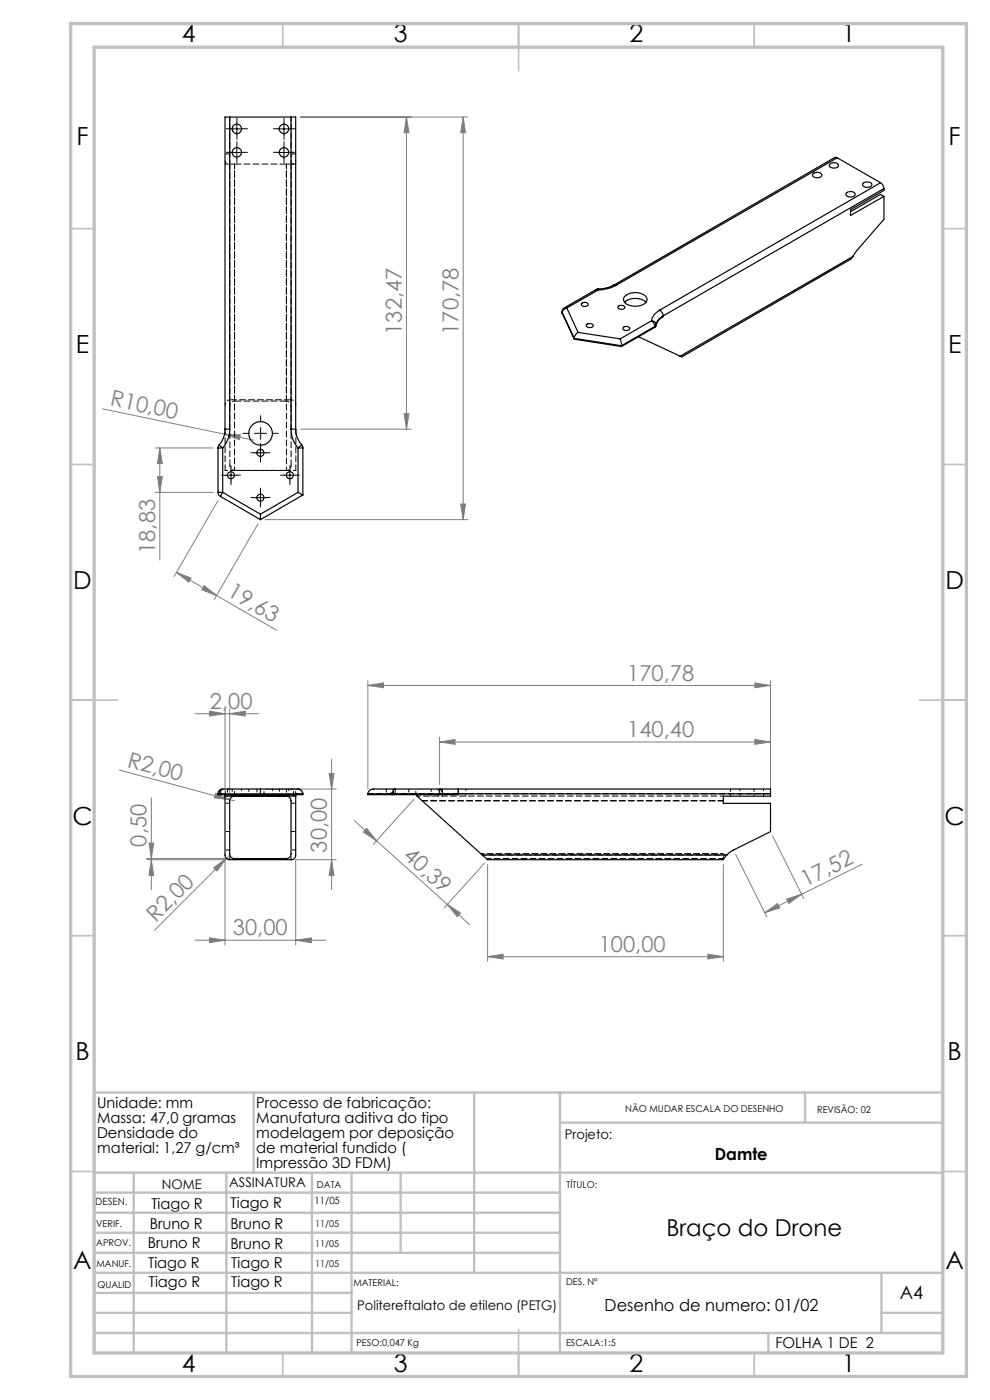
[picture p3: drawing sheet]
<svg xmlns="http://www.w3.org/2000/svg" width="210mm" height="297mm" viewBox="0 0 210 297" stroke-linecap="round" stroke-linejoin="round" font-family="sans-serif">
<g fill="none" stroke="#808080" stroke-width=".21">
<path d="M63.7 24.8h35.5M86.2 24.8l.5 3.3h-1zM86.2 24.8v66.2M98.2 24.8l.5 3.3h-1zM98.2 24.8v85.4M21.8 86.7l25.8 5.4M32.9 95h12.3M33.9 95l.5 3.4h-1zM33.9 95v23.8M47.6 92.1l3.4 .1-.2 1.1zM47.6 92.1l6.2 1.3M63.7 91h23.5"/>
<path d="M85.7 87.8h1l-.5 3.2zM32.9 104.5h12.3M33.4 101.1h1l-.5 3.4zM46.2 106.2l-9.3 16.1M54.8 111.1l-9.4 16.1M56.2 110.2h43M97.7 106.9h1l-.5 3.3zM37.4 121.4l3.1 1.2-.5 .9zM37.4 121.4l21.3 12.3M43.3 124.2l2.6 2.1-3.1-1.2zM41.4 151.4h13.5M44.5 150.9l3.2 .5-3.2 .5z"/>
<path d="M47.7 150.4v17.5M48.7 151.4l3.3-.5v1zM48.7 150.4v18.5M78 145.4l3.4-.5v1zM78 144.4v23M78 145.4h85.4M93.2 157.4l3.3-.5v1zM93.2 156.4v10M93.2 157.4h70.2M160.1 156.9l3.3 .5-3.3 .5zM160.1 144.9l3.3 .5-3.3 .5zM163.4 144.4v23"/>
<path d="M25.3 163.4l23.5 6.2M31.6 178.9h1l-.5 3.2zM32.1 169.3v19.4M45.7 168.3l3.1 1.3-3.4-.3zM48.8 169.6l.9 .3M56.2 167.4h15.1M69.8 164.1h1l-.5 3.3zM70.3 161v27.7M75.2 174.1l4.7 4.3M77.8 175.8l2.1 2.6-2.8-1.9zM79.9 178.4l15 13.5M87.8 169.6l-8.6 9.5"/>
<path d="M163.9 177.3l6.6 13.3M31.1 182.4h16.6v18.1M31.1 182.1h17.6M32.1 182.4l.5 3.3h-1zM41.4 199.5h27.7M44.5 199l3.2 .5-3.2 .5zM45.3 184.1l2.7-2-2 2.7zM48.7 181.4l-15.9 15.9M62.7 199.5l3.3-.5v1zM70.3 182.4l.5 3.3h-1zM71.3 182.4h-8.6v18.1M94.9 191.9l2.8 1.8-.7 .7z"/>
<path d="M94.9 191.9l4.7 4.2M102.8 183.1l-8.6 9.5M103.4 183.4v20.5M153.4 183.4v20.5M156 181.2l6.7 13.3M162.2 193.6l2.7-1.9 .5 .9zM166.9 190.7l3.1-1-2.7 2zM170 189.7l-7.8 3.9M182.9 183.3l-12.9 6.4M103.4 202.9l3.3-.5v1zM103.4 202.9h50M150.1 202.4l3.3 .5-3.3 .5z"/>
</g>
<g fill="none" stroke="#000" stroke-width=".21" stroke-dasharray="15.2 1.3 1.3 1.3">
<path d="M49 27.3h-1M49 32.3h-1M50.3 26.1v-1M50.3 28.6v1M50.3 31.1v-1M50.3 33.6v1M51.5 27.3h1M51.5 32.3h1M59 32.3h-1M59 27.3h-1M60.3 31.1v-1M60.3 33.6v1"/>
<path d="M60.3 26.1v-1M60.3 28.6v1M61.5 32.3h1M61.5 27.3h1M49 99.6v-.8M52.8 91.9h-1.3M54 96.1h-.7M55.3 94.8v-.7M55.3 97.3v.8M55.3 89.4v-1.2M55.3 94.4v1.3M56.5 96.1h.8"/>
<path d="M57.8 91.9h1.2M61.5 99.6v-.8M47.8 100.8h-.8M49 102.1v.7M50.3 100.8h.7M54 105.6h-.7M55.3 104.3v-.7M55.3 106.8v.8M56.5 105.6h.8M60.3 100.8h-.8M61.5 102.1v.7M62.8 100.8h.7"/>
</g>
<g fill="none" stroke="#000" stroke-width=".21">
<path d="M49 27.3h2.5M49 32.3h2.5M50.2 26.1v2.5M50.2 31.1v2.5M59 27.3h2.5M59 32.3h2.5M60.2 26.1v2.5M60.2 31.1v2.5M49 99.6v2.5M54 96.1h2.5M54 91.9h2.5M55.2 94.8v2.5"/>
<path d="M55.3 90.7v2.5M61.5 99.6v2.5M47.7 100.8h2.5M54 105.6h2.5M55.2 104.3v2.5M60.2 100.8h2.5"/>
</g>
<g fill="none" stroke="#c0c0c0" stroke-width=".35">
<path d="M60 5v5M110 5v10M160 5v5M15 48.5h5M200 48.5h5M15 98.5h5M200 98.5h5M15 148.5h10M195 148.5h10M15 198.5h5M200 198.5h5M15 248.5h5"/>
<path d="M200 248.5h5M60 287v5M110 282v10M160 287v5"/>
</g>
<g fill="none" stroke="#c0c0c0" stroke-width=".5">
<path d="M53.8 231.8v17M100.6 231.8v38.2M118.8 231.8v55.2M118.8 238.2h81.2M170.8 231.8v6.4M200 231.8h-180v55.2M20 248.8h180M20 257.3h98.8M20 253h98.8M28.4 248.8v38.2M48 248.8v38.2M66.2 248.8v38.2"/>
<path d="M74.6 248.8v38.2M85 248.8v17M20 265.8h98.8M20 261.5h98.8M20 278.5h54.6M20 274.3h54.6M20 270h180M187 278.5h13M187 270v12.8M20 282.8h180M163 282.8v4.2"/>
</g>
<path d="M15 5h190v287h-190zM20 10h180v277h-180z" fill="none" stroke="#c0c0c0" stroke-width=".7"/>
<g fill="#808080">
<path d="M45.7 168.3l3.1 1.3-3.4-.3z"/>
<path d="M47.6 92.1l3.4 .1-.2 1.1z"/>
<path d="M45.3 184.1l2.7-2-2 2.7z"/>
<path d="M43.3 124.2l2.6 2.1-3.1-1.2zM37.4 121.4l3.1 1.2-.5 .9z"/>
<path d="M150.1 202.4l3.3 .5-3.3 .5zM103.4 202.9l3.3-.5v1zM160.1 144.9l3.3 .5-3.3 .5zM78 145.4l3.4-.5v1z"/>
<path d="M93.2 157.4l3.3-.5v1zM160.1 156.9l3.3 .5-3.3 .5z"/>
<path d="M44.5 199l3.2 .5-3.2 .5zM62.7 199.5l3.3-.5v1z"/>
<path d="M48.7 151.4l3.3-.5v1zM44.5 150.9l3.2 .5-3.2 .5z"/>
<path d="M166.9 190.7l3.1-1-2.7 2zM162.2 193.6l2.7-1.9 .5 .9z"/>
<path d="M70.3 182.4l.5 3.3h-1zM69.8 164.1h1l-.5 3.3zM33.4 101.1h1l-.5 3.4zM33.9 95l.5 3.4h-1z"/>
<path d="M31.6 178.9h1l-.5 3.2zM32.1 182.4l.5 3.3h-1zM86.2 24.8l.5 3.3h-1zM85.7 87.8h1l-.5 3.2zM98.2 24.8l.5 3.3h-1zM97.7 106.9h1l-.5 3.3z"/>
<path d="M77.8 175.8l2.1 2.6-2.8-1.9zM94.9 191.9l2.8 1.8-.7 .7z"/>
</g>
<g fill="none" stroke="#000" stroke-width=".25">
<path d="M48.7 24.8h-1v66.2M48.7 24.8v66.2M48.7 24.8h13M61.7 24.8h1v66.2M61.7 24.8v66.2M172.5 36.8a1.21 1.21 0 0 1 1.8 .4 1.19 1.19 0 0 1-2-.1zM176.2 34.7a1.09 1.09 0 0 1 1.7 .5 1.16 1.16 0 0 1-2-.1zM177.6 33.5l-.5-.1-46.9 27.1M177.6 33.5l-46.9 27M177.6 33.5l9.2 5.3M183.1 38.9a1.33 1.33 0 0 1 1.9 .2 1.12 1.12 0 0 1-1 .7 1.12 1.12 0 0 1-1-.6zM186.8 38.8a1.6 1.6 0 0 1 .7 1.2"/>
<path d="M186.8 38.8l-46.9 27M179.6 40.9a1.22 1.22 0 0 1 1.8 .3 1.09 1.09 0 0 1-1 .6 1.09 1.09 0 0 1-1-.6zM180.9 54.4l-.5 .6-35.8 20.7-.3-.1M180.9 54.4l-36.6 21.2M187.5 41.7v4.8l-5.7 6.6-.9 1.3M187.5 40v.4l-7.1 4.1v1.2l7.1-4M187.5 40l-46.8 27M187.5 41.7l-.7-.5-6.4 3.7M119.2 66.3l.1 .2M119.2 66.2l.1 .1M119.2 66.2l.1 .3M119.3 66.3l2.5 5.5"/>
<path d="M119.3 66.5l2.5 5.5M119.7 65.3l-.3 .3-.2 .6M119.7 65.3h.5M120.2 65.3a1.11 1.11 0 0 0-.9 1M120.2 65.3l2.4 5.2M121.8 71.8l10 1.5M121.8 72l10 1.5M121.8 71.8v.2M122.6 70.5a1.51 1.51 0 0 0-.8 1.3M122.6 70.5l9 1.4M123.4 64.4a.85 .85 0 0 1 1.4 .3 .85 .85 0 0 1-1.5-.2zM124.4 68.9a.87 .87 0 0 1 1.4 .3 .87 .87 0 0 1-1.4-.2z"/>
<path d="M126.4 61.5h.5M126.4 61.5l-6.7 3.8M126.9 61.3l-.5 .2M126.9 61.3v.2M126.9 61.5l-6.7 3.8M130.2 60.5a7.4 7.4 0 0 1-3.3 .8M130.2 60.5h.5M130.7 60.5a8.8 8.8 0 0 1-3.8 1M131.3 64.9a.85 .85 0 0 1 1.2 .4 .95 .95 0 0 1-1.4-.1zM131.6 71.9l.2 1.4M131.8 73.3v.2M132.2 69.5a.83 .83 0 0 1 1.4 .3 .82 .82 0 0 1-1.4-.2z"/>
<path d="M132.5 64.1a3.5 3.5 0 0 1 4.5 0M132.5 62.9a3.2 3.2 0 0 1 4.7 .4 1.79 1.79 0 0 1-2.1 1.6 2.44 2.44 0 0 1-2.8-1.4zM135.4 71.4l8.9 4.2M138.2 68l.5 .6 .2 .6M138.2 68a.91 .91 0 0 1 1 .9M138.2 68l-6.6 3.9M138.9 69.2l-7.1 4.1M138.9 69.2v.2M138.9 69.4l-7.1 4.1M139.2 68.9l-.3 .3M139.2 69l-.3 .4M139.2 68.9v.1"/>
<path d="M139.9 65.8a2.97 2.97 0 0 0-1.7 2.2M139.9 65.8a1.6 1.6 0 0 1 .8 1.2M140.7 67a2.53 2.53 0 0 0-1.5 1.9M140.7 67v.2a2.56 2.56 0 0 0-1.5 1.8M46.2 95h1M46.2 95v9.5M46.5 94.4l.7 .6M46.5 94.4l-.3 .6M47.2 95v9.5M47.7 91h1M47.7 91a4.9 4.9 0 0 1-1.2 3.4M48.7 91a6 6 0 0 1-1.5 4"/>
<path d="M61.7 91a6 6 0 0 0 1.5 4M61.7 91h1M62.7 91a4.7 4.7 0 0 0 1.3 3.4M63.2 95h1M63.2 95v9.5M64 94.4l-.8 .6M64 94.4l.2 .6M64.2 95v10M46.2 104.5h1M46.2 104.5l.2 .4 .3 .4M46.7 105.3l8.5 4.9M47.2 104.5l-.5 .8"/>
<path d="M47.2 104.5l8 4.6M55.2 109.1v1.1M63.2 104.5l1 .5M63.2 104.5l-8 4.6M64.2 105l-9 5.2M46.2 168.4h.5M46.2 168.4v.2h.5M46.7 168.4v.2M46.7 168.4h17.5M47.2 167.4h16a.97 .97 0 0 1 1 1M47.2 167.4a.87 .87 0 0 0-.5 1M47.2 167.4a.97 .97 0 0 0-1 1"/>
<path d="M47.7 168.6v12.8a.96 .96 0 0 0 1 1h13a.95 .95 0 0 0 1-1v-12.8M47.7 168.9h15M49.1 169.1l.5-.2h11.1a.96 .96 0 0 1 1 1v11.2a.96 .96 0 0 1-1 1h-11a1.02 1.02 0 0 1-1-1v-11.2zM55.2 167.4v1.2M64.2 168.4v.2h-17.5M78 168.4v.2h15.2M78 168.4h15.2M83.8 167.4a.94 .94 0 0 0-.6 1.2M88.4 168.6v.3l13.9 12.5M93.2 168.4h.7M93.2 167.4v1M93.2 167.4a.85 .85 0 0 1 .7 1"/>
<path d="M93.2 168.6h.7M93.2 167.4h-14a1.09 1.09 0 0 0-1.2 1M93.2 167.4h4M93.2 168.4v.2M93.9 168.4h3.3M93.9 168.4v.2M97.2 167.4v1M97.2 168.4v.2h-3.3M97.2 167.4h66.2v1M97.2 168.4h66.2M163.4 168.4v.5h-10v1.5h10v6l-7.8 3.9-1.4 1.1M102.3 181.4l1.1 1h50l.8-1"/>
<path d="M102.3 181.4h51.9"/>
<circle cx="50.2" cy="32.3" r=".99"/>
<circle cx="50.2" cy="27.3" r="1"/>
<circle cx="60.2" cy="32.3" r="1"/>
<circle cx="60.2" cy="27.3" r="1.01"/>
<circle cx="55.2" cy="96.1" r=".77"/>
<circle cx="55.3" cy="92" r="2.5"/>
<circle cx="49" cy="100.8" r=".74"/>
<circle cx="55.2" cy="105.6" r=".76"/>
<circle cx="61.5" cy="100.8" r=".74"/>
</g>
<g fill="none" stroke="#000" stroke-width=".21" stroke-dasharray="1.3 .6">
<path d="M46.3 168.4h.2M46.5 168.6v-.2M47.8 168.6v-.2M54.5 168.6v.3M56 168.9v-.3M62.8 168.4v.2M64 168.4h.3M64 168.4v.2M83 168.4v.2M83.8 168.6v-.2M93.2 168.4v.2M93.9 168.6v-.2"/>
<path d="M97.2 168.6v-.2M154.1 181.5l.1-.1"/>
</g>
<path d="M47.8 34.1a.82 .82 0 0 0 1 .7M61.8 34.8h.2a.72 .72 0 0 0 .8-.7M46.5 168.4a.9 .9 0 0 1 .8-1M63.3 167.4a.9 .9 0 0 1 .7 1M83.8 167.4a.94 .94 0 0 0-.8 1M83.8 168.4h9.4M93.9 168.4a.89 .89 0 0 0-.7-1M102.1 181.1h51.3M153.4 181.1h-51.3" fill="none" stroke="#000" stroke-width=".21" stroke-dasharray="1.3 .6" stroke-dashoffset=".7"/>
<g fill="none" stroke="#000" stroke-width=".21" stroke-dasharray="1.3 .6" stroke-dashoffset=".8">
<path d="M47.8 85.9a1.06 1.06 0 0 1 1-1.1M48.8 98.7a1.07 1.07 0 0 0 1 1.1M49.8 85.1a1.06 1.06 0 0 0-1 1.1M60.8 99.8a1.06 1.06 0 0 0 1-1.1M61.8 86.2a1.06 1.06 0 0 0-1-1.1M61.8 84.8a1.05 1.05 0 0 1 1 1.1M62.8 99.8h-15M48.8 167.4a1 1 0 0 0-1 1M49.3 167.4v1.5M51.3 168.9v-1.5M52.8 167.4v1.5M57.8 168.9v-1.5"/>
<path d="M59.3 167.4v1.5M61.3 168.9v-1.5M62.8 168.4a1 1 0 0 0-1-1M91.5 167.4v1.5M93 168.9v-1.5M93.8 167.4v1.5M98.8 168.9v-1.5M154.9 167.4v1.5M156.9 168.9v-1.5M159.9 167.4v1.5M161.9 168.9v-1.5"/>
</g>
<g fill="none" stroke="#000" stroke-width=".21" stroke-dasharray="1.3 .6" stroke-dashoffset=".6">
<path d="M47.8 34.8h2M60.8 34.8h2M46.5 168.4h1.3M47.8 168.9h2M48.3 167.4v1.2M49.8 168.6v-1.2M54.5 167.4v1.2M56 168.6v-1.2M60.8 168.9h2M60.8 167.4v1.2M62.3 168.6v-1.2M62.8 168.4h1.2"/>
<path d="M82 167.4v1.2M83.5 168.6v-1.2M86.7 167.4v1.2M88.2 168.6v-1.2M48.8 182.4v-1.3M61.8 182.4v-1.3M153.4 182.4v-1.3"/>
</g>
<g fill="none" stroke="#000" stroke-width=".21" stroke-dasharray="1.3 .6" stroke-dashoffset=".5">
<path d="M48.8 32.7h-1M60.8 34.8v65M62.8 32.7h-1M49.8 99.8v-65M48.8 170.4h-1M48.8 176.4h-1M61.8 170.4h1M61.8 176.4h1M83.8 168.4v-1M93.2 168.4v-1M97.2 167.4v1M153.4 168.9h-64.9"/>
<path d="M48.8 180.3h-1M62.8 180.3h-1"/>
</g>
<path d="M48.8 34.8v63.9M47.8 91v8.8M61.8 98.7v-63.9M62.8 91v8.8M78.1 168.4h4.9M89.6 169.9h63.8M153.4 169.9h-63.8" fill="none" stroke="#000" stroke-width=".21" stroke-dasharray="1.3 .6" stroke-dashoffset=".1"/>
<path d="M60.8 34.8h-11M48.8 84.8h13M49.8 99.8h11M49.8 85.1h11M93.9 168.4h3.3M97.2 168.4h66.2" fill="none" stroke="#000" stroke-width=".21" stroke-dasharray="1.3 .6" stroke-dashoffset="-.1"/>
<path d="M48.8 34.8v-10M61.8 34.8v-10M83.8 168.4h-.8M154.2 181.4h-51.9" fill="none" stroke="#000" stroke-width=".21" stroke-dasharray="1.3 .6" stroke-dashoffset=".4"/>
<path d="M49.8 34.8v50.3M60.8 85.1v-50.3M93.2 168.4h.7M103.2 182.1h50.2" fill="none" stroke="#000" stroke-width=".21" stroke-dasharray="1.3 .6" stroke-dashoffset=".3"/>
<g font-size="5.3">
<text x="38.5" y="9">4</text>
<text x="83.5" y="9">3</text>
<text x="133.6" y="9">2</text>
<text x="178.6" y="9">1</text>
<text x="16.2" y="30.8">F</text>
<text x="201.2" y="30.8">F</text>
<text x="16.1" y="75">E</text>
<text x="201.1" y="75">E</text>
<text x="15.5" y="125">D</text>
<text x="200.5" y="125">D</text>
<text x="15.4" y="175">C</text>
<text x="200.4" y="175">C</text>
<text x="16" y="225">B</text>
<text x="201" y="225">B</text>
<text x="15.5" y="269.3">A</text>
<text x="200.5" y="269.3">A</text>
<text x="38.5" y="291">4</text>
<text x="83.5" y="291">3</text>
<text x="133.6" y="291">2</text>
<text x="178.6" y="291">1</text>
</g>
<text font-size="4.9" x="141.3" y="262.1">Braço do Drone</text>
<g font-size="4.7" fill="#808080">
<text x="85.2" y="71" transform="rotate(-90 85.2 71)">132,47</text>
<text x="97.2" y="71" transform="rotate(-90 97.2 71)">170,78</text>
<text x="23.3" y="86" transform="rotate(12 23.3 86)">R10,00</text>
<text x="32.9" y="117.5" transform="rotate(-90 32.9 117.5)">18,83</text>
<text x="48" y="126.3" transform="rotate(30 48 126.3)">19,63</text>
<text x="133" y="144.4">170,78</text>
<text x="44.5" y="150.4">2,00</text>
<text x="133" y="156.4">140,40</text>
<text x="26.8" y="162.7" transform="rotate(15 26.8 162.7)">R2,00</text>
<text x="31.1" y="179.6" transform="rotate(-90 31.1 179.6)">0,50</text>
<text x="69.3" y="180.9" transform="rotate(-90 69.3 180.9)">30,00</text>
<text x="85.3" y="181.9" transform="rotate(42 85.3 181.9)">40,39</text>
<text x="170.9" y="188.2" transform="rotate(-26 170.9 188.2)">17,52</text>
<text x="33" y="195.7" transform="rotate(-45 33 195.7)">R2,00</text>
<text x="49.4" y="198.4">30,00</text>
<text x="127" y="201.9">100,00</text>
</g>
<text font-size="3.9" x="190.9" y="275.5">A4</text>
<g font-size="3.5">
<text x="151.6" y="246.1">Damte</text>
<text x="128.3" y="278">Desenho de numero: 01/02</text>
</g>
<g font-size="3.2">
<text x="20.6" y="235">Unidade: mm</text>
<text x="20.6" y="238.2">Massa: 47,0 gramas</text>
<text x="54.4" y="235">Processo de fabricação:</text>
<text x="54.4" y="238.2">Manufatura aditiva do tipo</text>
<text x="20.6" y="241.3">Densidade do</text>
<text x="20.6" y="244.5">material: 1,27 g/cm³</text>
<text x="54.4" y="241.4">modelagem por deposição</text>
<text x="54.4" y="244.5">de material fundido (</text>
<text x="54.4" y="247.7">Impressão 3D FDM)</text>
<text x="32.1" y="256.4">Tiago R</text>
<text x="48.9" y="256.2">Tiago R</text>
<text x="31.8" y="260.6">Bruno R</text>
<text x="48.9" y="260.6">Bruno R</text>
<text x="31.3" y="264.7">Bruno R</text>
<text x="31.4" y="269.1">Tiago R</text>
<text x="48.9" y="264.9">Bruno R</text>
<text x="49" y="269">Tiago R</text>
<text x="31.6" y="273">Tiago R</text>
<text x="49" y="272.9">Tiago R</text>
<text x="164.5" y="286">FOLHA 1 DE 2</text>
</g>
<g font-size="2.8">
<text x="119.8" y="241.7">Projeto:</text>
<text x="48.6" y="251.8">ASSINATURA</text>
<text x="34.3" y="252.1">NOME</text>
<text x="75.8" y="277.9">Politereftalato de etileno (PETG)</text>
</g>
<g font-size="2.1">
<text x="20.2" y="255.7">DESEN.</text>
<text x="66.7" y="255.4">11/05</text>
</g>
<g font-size="2">
<text x="132.6" y="236">NÃO MUDAR ESCALA DO DESENHO</text>
<text x="173.3" y="236.2">REVISÃO: 02</text>
<text x="67.2" y="251.9">DATA</text>
<text x="120.2" y="251.9">TÍTULO:</text>
<text x="20.4" y="260.3">VERIF.</text>
<text x="66.9" y="260.3">11/05</text>
<text x="20.4" y="264.4">APROV.</text>
<text x="20.5" y="268.8">MANUF.</text>
<text x="66.9" y="264.6">11/05</text>
<text x="66.9" y="268.7">11/05</text>
<text x="20.7" y="273.1">QUALID</text>
<text x="75" y="272.9">MATERIAL:</text>
<text x="120.1" y="272.5">DES. Nº</text>
<text x="75.6" y="285.5">PESO:0,047 Kg</text>
<text x="120.1" y="285.6">ESCALA:1:5</text>
</g>
</svg>
